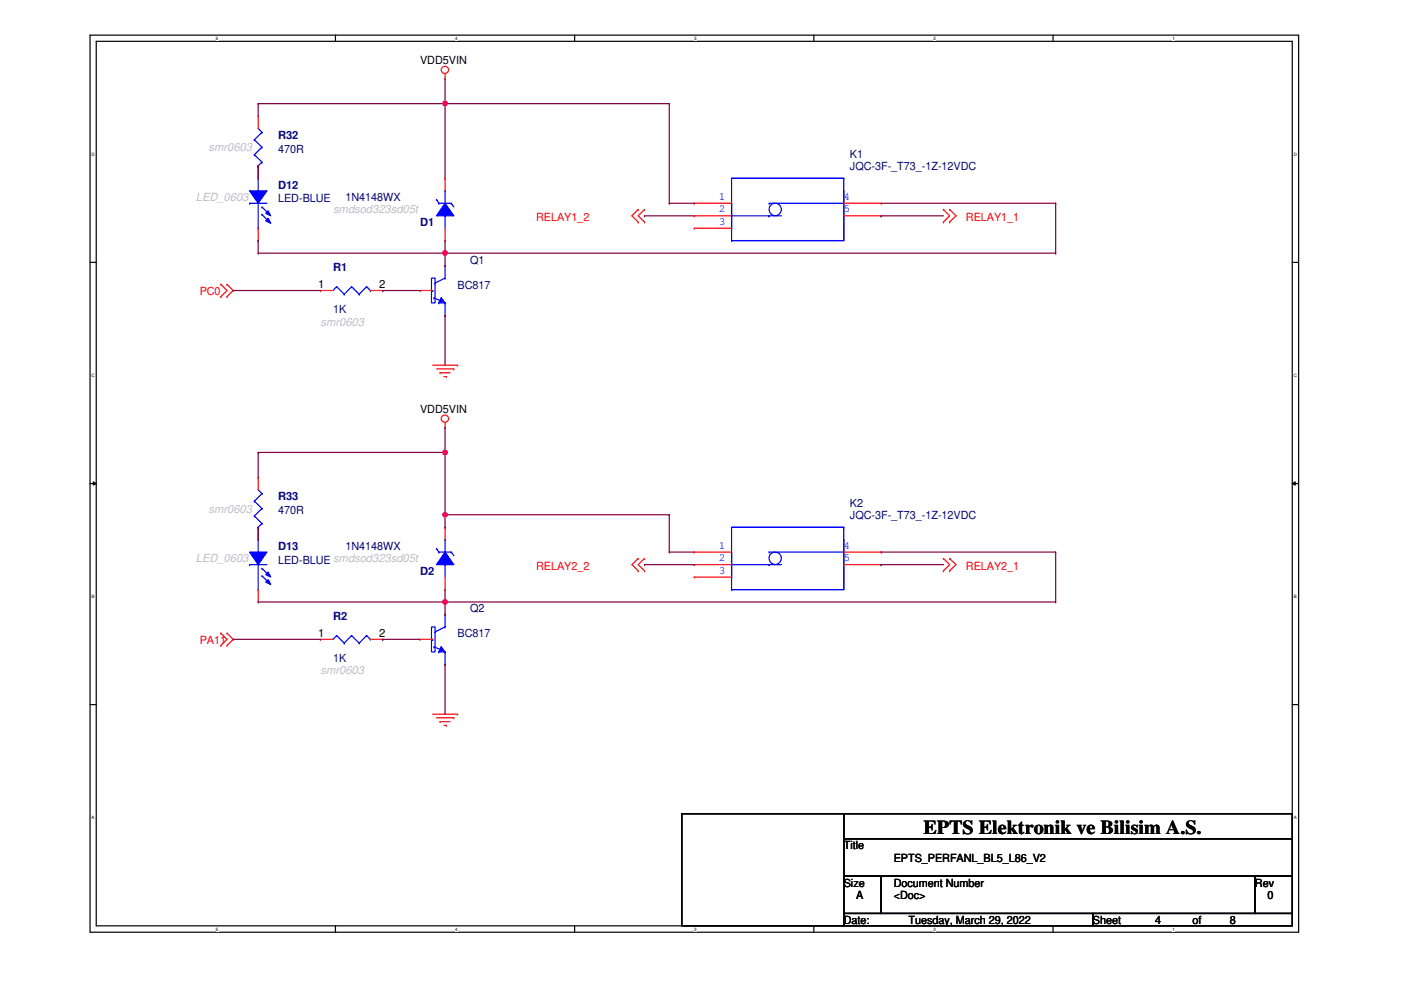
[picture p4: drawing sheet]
<svg xmlns="http://www.w3.org/2000/svg" width="297mm" height="210mm" viewBox="0 0 297 210" stroke-linecap="round" stroke-linejoin="round" font-family="sans-serif">
<path d="M19.1 7.5h256.2v190.2h-256.2zM20.4 8.8h253.6v187.5h-253.6z" fill="none" stroke="#000" stroke-width=".25"/>
<g fill="#fff">
<path d="M45.8 7.6h.5v1.1h-.5z"/>
<path d="M45.8 196.5h.5v1h-.5z"/>
</g>
<path d="M71.1 7.5v1.3M71.1 196.3v1.3" fill="none" stroke="#000" stroke-width=".25"/>
<g fill="#fff">
<path d="M96.5 7.6h.5v1.1h-.5z"/>
<path d="M96.5 196.5h.5v1h-.5z"/>
</g>
<path d="M121.8 7.5v1.3M121.8 196.3v1.3" fill="none" stroke="#000" stroke-width=".25"/>
<g fill="#fff">
<path d="M147.2 7.6h.5v1.1h-.5z"/>
<path d="M147.2 196.5h.5v1h-.5z"/>
</g>
<path d="M172.6 7.5v1.3M172.6 196.3v1.3" fill="none" stroke="#000" stroke-width=".25"/>
<g fill="#fff">
<path d="M197.9 7.6h.5v1.1h-.5z"/>
<path d="M197.9 196.5h.5v1h-.5z"/>
</g>
<path d="M223.3 7.5v1.3M223.3 196.3v1.3" fill="none" stroke="#000" stroke-width=".25"/>
<g fill="#fff">
<path d="M248.6 7.6h.5v1.1h-.5z"/>
<path d="M248.6 196.5h.5v1h-.5z"/>
<path d="M19.4 32.2h.7v1h-.7z"/>
<path d="M274.3 32.2h.7v1h-.7z"/>
<path d="M19.4 79h.7v1.1h-.7z"/>
<path d="M274.3 79h.7v1.1h-.7z"/>
</g>
<path d="M19.1 55.6h1.3M274 55.6h1.3" fill="none" stroke="#000" stroke-width=".25"/>
<g fill="#fff">
<path d="M19.4 125.9h.7v1.1h-.7z"/>
<path d="M274.3 125.9h.7v1.1h-.7z"/>
</g>
<path d="M19.1 102.5h1.3M274 102.5h1.3" fill="none" stroke="#000" stroke-width=".25"/>
<path d="M19.8 102.1l.6 .4-.6 .4zM274 102.5l.6-.4v.8z" fill="#000"/>
<path d="M19.8 102.1l.6 .4-.6 .4zM274 102.5l.6-.4v.8z" fill="none" stroke="#000" stroke-width=".21"/>
<g fill="#fff">
<path d="M19.4 172.8h.7v1.1h-.7z"/>
<path d="M274.3 172.8h.7v1.1h-.7z"/>
</g>
<path d="M19.1 149.4h1.3M274 149.4h1.3M144.6 172.6h34.3v23.7h-34.3zM178.9 172.6h95.1v5.2h-95.1zM178.9 177.8h95.1v8h-95.1zM178.9 185.8h7.9v7.9h-7.9zM178.9 193.7h52.8v2.6h-52.8zM186.8 185.8h79.3v7.9h-79.3zM231.7 193.7h42.3v2.6h-42.3zM266.1 185.8h7.9v7.9h-7.9z" fill="none" stroke="#000" stroke-width=".25"/>
<g fill="none" stroke="#f00" stroke-width=".25">
<path d="M94.4 16.7h.1M94.4 15.6v1.1M135.3 44.4h.1M135.3 47.1h.1M135.3 44.4l-1.3 1.4 1.3 1.3M136.7 44.4h.1M136.7 47.1h.1M136.7 44.4l-1.4 1.4 1.4 1.3M147.2 43.1h.1M147.2 45.8h.1M147.2 48.4h.1M147.2 43.1h7.9"/>
<path d="M147.2 45.8h7.9M147.2 48.4h7.9M178.9 43.1h7.9M178.9 45.8h7.9M186.8 43.1h.1M186.8 45.8h.1M200 44.4h.1M200 47.1h.1M200 44.4l1.3 1.4-1.3 1.3M201.3 44.4h.1M201.3 47.1h.1M201.3 44.4l1.4 1.4-1.4 1.3"/>
<path d="M46.8 60.3h.1M46.8 62.9h.1M46.8 60.3l1.3 1.3-1.3 1.3M48.1 62.9h.1M48.1 60.3h.1M48.1 60.3l1.3 1.3-1.3 1.3M67.9 61.6h.1M67.9 61.6h2.7M78.5 61.6h2.7M81.2 61.6h.1M91.7 77.4h5.3M92.5 78.2h3.7"/>
<path d="M93.3 79h.1M93.3 79h2.1M94.1 79.8h.5M94.6 79.8h.1M96.2 78.2h.1M97 77.4h.1M94.4 90.6h.1M94.4 89.6v1M135.3 118.4h.1M135.3 118.4l-1.3 1.3 1.3 1.3M136.7 118.4h.1M136.7 118.4l-1.4 1.3 1.4 1.3"/>
<path d="M200 118.4h.1M200 118.4l1.3 1.3-1.3 1.3M201.3 118.4h.1M201.3 118.4l1.4 1.3-1.4 1.3M46.8 134.2h.1M46.8 136.9h.1M46.8 134.2l1.3 1.4-1.3 1.3M48.1 136.9h.1M48.1 134.2h.1M48.1 134.2l1.3 1.4-1.3 1.3M135.3 121h.1M136.7 121h.1"/>
<path d="M200 121h.1M201.3 121h.1M91.7 151.4h5.3M92.5 152.2h3.7M93.3 153h.1M93.3 153h2.1M94.1 153.8h.5M94.6 153.8h.1M96.2 152.2h.1M97 151.4h.1"/>
<circle cx="94.3" cy="14.8" r=".77"/>
<circle cx="94.3" cy="88.8" r=".77"/>
</g>
<g fill="none" stroke="#00f" stroke-width=".25">
<path d="M155.1 37.8h23.8v13.2h-23.8zM155.1 37.8h23.8M178.9 37.8h.1M92.5 42.3h.1M92.5 42.3l.5 .8M93 43.1h.1M93 43.1h2.7M94.4 45.8h.1M94.4 40.5h.1M94.4 40.5v2.6M94.4 45.8v2.6M95.7 43.1h.1"/>
<path d="M95.7 43.1l.5 .8M155.1 51h.1M155.1 48.4h.1M155.1 43.1v5.3M155.1 45.8h10.6M163.1 45.8h.1M163.1 43.1h.1M163.1 43.1h15.8M178.9 40.5h.1M178.9 40.5v10.5h-23.8M71.4 60.8h.1M71.4 60.8l-.8 .8"/>
<path d="M71.4 60.8l1.6 1.6M73 62.4h.1M74.5 60.8h.1M74.5 60.8l-1.5 1.6M74.5 60.8l1.7 1.6M76.2 62.4h.1M77.7 60.8h.1M77.7 60.8l-1.5 1.6M77.7 60.8l.8 .8M78.5 61.6h.1"/>
<circle cx="164.3" cy="44.4" r="1.31"/>
</g>
<path d="M94.4 43.1l1.8 2.7h-3.7z" fill-rule="evenodd" fill="#00f"/>
<g fill="none" stroke="#00f" stroke-width=".25">
<path d="M53.9 29.6h.1M53.9 32.8h.1M53.9 29.6l1.6 1.6M53.9 32.8l1.6 1.6M54.7 35.2h.1M54.7 27.3l.8 .8M54.7 37.8v2.7M55.5 28.1h.1M55.5 31.2h.1M55.5 34.4h.1M55.5 28.1l-1.6 1.5M55.5 31.2l-1.6 1.6"/>
<path d="M55.5 34.4l-.8 .8M52.9 43.1h.1M52.9 43.1h3.7M54.7 40.5h.1M54.7 48.4h.1M54.7 43.1v5.3M94.4 43.1l1.8 2.7h-3.7zM53.9 106.3h.1M53.9 109.4h.1M53.9 106.3l1.6 1.5M53.9 109.4l1.6 1.6M54.7 111.8h.1"/>
<path d="M54.7 103.8l.8 .8M55.5 104.6h.1M55.5 107.8h.1M55.5 111h.1M55.5 104.6l-1.6 1.7M55.5 107.8l-1.6 1.6M55.5 111l-.8 .8M155.1 111.8h23.8v13.2h-23.8zM155.1 111.8h23.8M155.1 117.1v5.2M155.1 119.7h10.6M163.1 119.7h.1"/>
<path d="M163.1 117.1h.1M163.1 117.1h15.8M178.9 111.8h.1M178.9 114.4h.1M178.9 114.4v10.6h-23.8M71.4 134.7h.1M71.4 134.7l-.8 .9M71.4 134.7l1.6 1.7M73 136.4h.1M74.5 134.7h.1M74.5 134.7l-1.5 1.7M74.5 134.7l1.7 1.7"/>
<path d="M76.2 136.4h.1M77.7 134.7h.1M77.7 134.7l-1.5 1.7M77.7 134.7l.8 .9M78.5 135.6h.1M91.5 132.9h.7v5.3h-.7zM91.7 135.6h.1M92 137.2h.1M92 137.2l1.3 .5M92.2 134h.1M93 138.2h.1M93 138.2h1.4"/>
<path d="M93.3 137.9h.1M93.3 137.9h.3M93.6 137.2h.1M93.6 137.4h.1M93.6 137.9h.1M93.6 137.7h.1M93.6 137.2l.8 1M93.6 137.2l-.6 1M93.6 137.4l.5 .8M93.6 137.4l-.3 .5M93.6 137.7v.2M94.4 138.2h.1"/>
<path d="M94.4 132.9h.1M94.4 132.9l-2.2 1.1M94.4 130.3v2.6M94.4 138.2v2.6M155.1 125h.1M155.1 122.3h.1"/>
<circle cx="164.3" cy="118.4" r="1.31"/>
</g>
<g fill="none" stroke="#f00" stroke-width=".25">
<path d="M54.7 24.6h.1M54.7 37.8h.1M54.7 24.6v2.7M54.7 35.2v2.6M94.4 37.8h.1M94.4 37.8v2.7M94.4 51h.1M94.4 48.4v2.6M54.7 101.2h.1M54.7 114.4h.1M54.7 101.2v2.6M54.7 111.8v2.6"/>
<path d="M147.2 117.1h.1M147.2 119.7h.1M147.2 117.1h7.9M147.2 119.7h7.9M178.9 117.1h7.9M178.9 119.7h7.9M186.8 117.1h.1M186.8 119.7h.1M67.9 135.6h.1M67.9 135.6h2.7M78.5 135.6h2.7M81.2 135.6h.1"/>
<path d="M89.1 135.6h.1M89.1 135.6h2.6M94.4 130.3h.1M147.2 122.3h.1M147.2 122.3h7.9M94.4 140.8h.1"/>
</g>
<path d="M52.9 40.5h3.7l-1.9 2.6z" fill-rule="evenodd" fill="#00f"/>
<path d="M52.9 40.5h3.7l-1.9 2.6z" fill="none" stroke="#00f" stroke-width=".25"/>
<path d="M56.9 46.3l.5 1-1.1-.5z" fill-rule="evenodd" fill="#00f"/>
<path d="M56.9 46.3l.5 1-1.1-.5z" fill="none" stroke="#00f" stroke-width=".25"/>
<path d="M56.9 44.7l.5 1.1-1.1-.6z" fill-rule="evenodd" fill="#00f"/>
<path d="M55.5 43.9h.1M55.5 45.5h.1M55.5 43.9l1.6 1.6M55.5 45.5l1.6 1.6M56.9 44.7l.5 1.1-1.1-.6zM52.9 119.7h.1M52.9 119.7h3.7M54.7 117.1h.1M54.7 114.4v2.7M54.7 119.7v5.3M54.7 125h.1" fill="none" stroke="#00f" stroke-width=".25"/>
<path d="M54.7 35.2h.1M54.7 35.2v2.6M54.7 51h.1M54.7 48.4v2.6" fill="none" stroke="#f00" stroke-width=".25"/>
<path d="M52.9 117.1h3.7l-1.9 2.6z" fill-rule="evenodd" fill="#00f"/>
<path d="M52.9 117.1h3.7l-1.9 2.6z" fill="none" stroke="#00f" stroke-width=".25"/>
<path d="M56.3 123.4l.6-.5 .5 1.1z" fill-rule="evenodd" fill="#00f"/>
<path d="M56.3 123.4l.6-.5 .5 1.1z" fill="none" stroke="#00f" stroke-width=".25"/>
<path d="M56.9 121.3l.5 1-1.1-.5z" fill-rule="evenodd" fill="#00f"/>
<g fill="none" stroke="#00f" stroke-width=".25">
<path d="M92.5 116.3h.1M92.5 116.3l.5 .8M93 117.1h.1M93 117.1h2.7M94.4 119.7h.1M94.4 114.4h.1M94.4 114.4v2.7M94.4 119.7v2.6M95.7 117.1h.1M95.7 117.1l.5 .8M55.5 120.5h.1M55.5 122.1h.1"/>
<path d="M55.5 120.5l1.6 1.6M55.5 122.1l1.6 1.6M56.9 121.3l.5 1-1.1-.5z"/>
</g>
<path d="M54.7 111.8h.1M54.7 111.8v2.6M54.7 127.6h.1M54.7 125v2.6" fill="none" stroke="#f00" stroke-width=".25"/>
<path d="M94.4 117.1l1.8 2.6h-3.7z" fill-rule="evenodd" fill="#00f"/>
<g fill="none" stroke="#00f" stroke-width=".25">
<path d="M91.5 59h.7v5.2h-.7zM94.4 59h.1M94.4 59l-2.2 1M94.4 56.3v2.7M91.7 61.6h.1M92 63.2h.1M92 63.2l1.3 .5M92.2 60h.1M93 64.2h.1M93 64.2h1.4M93.3 64h.1M93.3 64h.3"/>
<path d="M93.6 63.2h.1M93.6 63.5h.1M93.6 64h.1M93.6 63.7h.1M93.6 63.2l.8 1M93.6 63.2l-.6 1M93.6 63.5l.5 .7M93.6 63.5l-.3 .5M93.6 63.7v.3M94.4 64.2h.1M94.4 64.2v2.7M94.4 117.1l1.8 2.6h-3.7z"/>
</g>
<path d="M94.4 56.3h.1M89.1 61.6h.1M89.1 61.6h2.6M94.4 66.9h.1M94.4 111.8h.1M94.4 111.8v2.6M94.4 125h.1M94.4 122.3v2.7" fill="none" stroke="#f00" stroke-width=".25"/>
<g fill="none" stroke="#800040" stroke-width=".25">
<path d="M94.4 16.7v21.1M94.4 22h.1M94.4 22h47.5M141.9 22h.1M141.9 22v21.1M94.4 53.7h.1M94.4 51v2.7M94.4 53.7h129.4M136.7 45.8h.1M136.7 45.8h10.5M141.9 43.1h.1M141.9 43.1h5.3"/>
<path d="M186.8 45.8h.1M186.8 45.8h13.2M186.8 43.1h37M223.8 43.1h.1M223.8 53.7h.1M223.8 43.1v10.6M49.4 61.6h.1M49.4 61.6h18.5M81.2 61.6h.1M81.2 61.6h7.9M94.4 66.9h.1M94.4 66.9v10.5"/>
</g>
<circle cx="94.4" cy="53.6" r=".51" fill="#f0f"/>
<circle cx="94.4" cy="53.6" r=".51" fill="none" stroke="#f0f" stroke-width=".25"/>
<g fill="none" stroke="#800040" stroke-width=".25">
<path d="M94.4 56.3h.1M94.4 53.7v2.6M94.4 95.9h.1M94.4 90.6v5.3M94.4 109.1h.1M94.4 111.8h.1M94.4 109.1v2.7M94.4 109.1h47.5M136.7 119.7h.1M136.7 119.7h10.5M141.9 109.1h.1M141.9 117.1h.1"/>
<path d="M141.9 109.1v8M141.9 117.1h5.3M186.8 119.7h.1M186.8 117.1h37M186.8 119.7h13.2M223.8 117.1h.1M223.8 117.1v10.5M94.4 127.6h.1M94.4 125v2.6M94.4 127.6h129.4M223.8 127.6h.1"/>
</g>
<circle cx="94.4" cy="127.6" r=".5" fill="#f0f"/>
<circle cx="94.4" cy="127.6" r=".5" fill="none" stroke="#f0f" stroke-width=".25"/>
<g fill="none" stroke="#800040" stroke-width=".25">
<path d="M54.7 22h.1M54.7 22v2.6M54.7 22h39.7M94.4 22h.1M54.7 51h.1M54.7 51v2.7M49.4 135.6h.1M49.4 135.6h18.5M81.2 135.6h.1M81.2 135.6h7.9M94.4 130.3h.1M94.4 127.6v2.7"/>
<path d="M94.4 140.8h.1M94.4 140.8v10.6"/>
</g>
<circle cx="94.4" cy="21.9" r=".5" fill="#f0f"/>
<circle cx="94.4" cy="21.9" r=".5" fill="none" stroke="#f0f" stroke-width=".25"/>
<g fill="none" stroke="#800040" stroke-width=".25">
<path d="M54.7 35.2h.1M54.7 35.2v2.6M54.7 53.7h.1M54.7 53.7h39.7M54.7 95.9h.1M54.7 95.9v5.3M54.7 95.9h39.7M94.4 95.9h.1M94.4 95.9v13.2M54.7 111.8h.1M54.7 111.8v2.6M94.4 109.1h.1"/>
<path d="M54.7 127.6h39.7M94.4 127.6h.1"/>
</g>
<circle cx="94.4" cy="95.9" r=".51" fill="#f0f"/>
<circle cx="94.4" cy="95.9" r=".51" fill="none" stroke="#f0f" stroke-width=".25"/>
<circle cx="94.4" cy="109.1" r=".51" fill="#f0f"/>
<circle cx="94.4" cy="109.1" r=".51" fill="none" stroke="#f0f" stroke-width=".25"/>
<circle cx="94.4" cy="53.6" r=".51" fill="#f0f"/>
<circle cx="94.4" cy="53.6" r=".51" fill="none" stroke="#f0f" stroke-width=".25"/>
<circle cx="94.4" cy="127.6" r=".5" fill="#f0f"/>
<circle cx="94.4" cy="127.6" r=".5" fill="none" stroke="#f0f" stroke-width=".25"/>
<circle cx="94.4" cy="21.9" r=".5" fill="#f0f"/>
<circle cx="94.4" cy="21.9" r=".5" fill="none" stroke="#f0f" stroke-width=".25"/>
<circle cx="94.4" cy="95.9" r=".51" fill="#f0f"/>
<circle cx="94.4" cy="95.9" r=".51" fill="none" stroke="#f0f" stroke-width=".25"/>
<circle cx="94.4" cy="109.1" r=".51" fill="#f0f"/>
<circle cx="94.4" cy="109.1" r=".51" fill="none" stroke="#f0f" stroke-width=".25"/>
<text font-size="4.2" x="195.8" y="176.9">EPTS Elektronik ve Bilisim A.S.</text>
<g font-size="2.4">
<text x="89.1" y="13.6">VDD5VIN</text>
<text x="67.4" y="61">1</text>
<text x="80.4" y="61">2</text>
<text x="89.1" y="87.6">VDD5VIN</text>
<text x="67.4" y="135">1</text>
<text x="80.4" y="135">2</text>
<text x="178.9" y="180">Title</text>
<text x="189.5" y="182.7">EPTS_PERFANL_BL5_L86_V2</text>
<text x="178.9" y="188">Size</text>
<text x="181.5" y="190.6">A</text>
<text x="189.5" y="190.6">&lt;Doc&gt;</text>
<text x="189.5" y="188">Document Number</text>
<text x="266.1" y="188">Rev</text>
<text x="268.7" y="190.6">0</text>
<text x="178.9" y="195.9">Date:</text>
<text x="192.6" y="195.9">Tuesday, March 29, 2022</text>
<text x="231.7" y="195.9">Sheet</text>
<text x="244.9" y="195.9">4</text>
<text x="252.9" y="195.9">of</text>
<text x="260.8" y="195.9">8</text>
</g>
<g font-size="2.4" fill="#000080">
<text x="59" y="29.5">R32</text>
<text x="59" y="32.3">470R</text>
<text x="180.2" y="33.4">K1</text>
<text x="59" y="40">D12</text>
<text x="180.2" y="36.1">JQC-3F-_T73_-1Z-12VDC</text>
<text x="59" y="42.9">LED-BLUE</text>
<text x="73.2" y="42.7">1N4148WX</text>
<text x="89.1" y="48">D1</text>
<text x="70.6" y="57.4">R1</text>
<text x="99.7" y="55.9">Q1</text>
<text x="97" y="61.2">BC817</text>
<text x="70.6" y="66.4">1K</text>
<text x="59" y="106">R33</text>
<text x="180.2" y="107.4">K2</text>
<text x="59" y="109">470R</text>
<text x="180.2" y="110">JQC-3F-_T73_-1Z-12VDC</text>
<text x="59" y="116.6">D13</text>
<text x="59" y="119.5">LED-BLUE smdsod323sd05t</text>
<text x="73.2" y="116.6">1N4148WX</text>
<text x="89.1" y="121.9">D2</text>
<text x="70.6" y="131.4">R2</text>
<text x="99.7" y="129.8">Q2</text>
<text x="97" y="135.1">BC817</text>
<text x="70.6" y="140.4">1K</text>
</g>
<g font-size="2.4" fill="#c0c0c0">
<text x="44.2" y="32">smr0603</text>
<text x="41.5" y="42.6">LED_0603</text>
<text x="70.6" y="45.3">smdsod323sd05t</text>
<text x="67.9" y="69">smr0603</text>
<text x="44.2" y="108.7">smr0603</text>
<text x="41.5" y="119.2">LED_0603</text>
<text x="67.9" y="143">smr0603</text>
</g>
<g font-size="2.4" fill="#f00">
<text x="113.7" y="46.9">RELAY1_2</text>
<text x="204.8" y="46.9">RELAY1_1</text>
<text x="42.3" y="62.5">PC0</text>
<text x="113.7" y="120.9">RELAY2_2</text>
<text x="204.8" y="120.9">RELAY2_1</text>
<text x="42.3" y="136.4">PA11</text>
</g>
<g font-size="2.4" fill="#00f">
<text x="152.5" y="47.7">3</text>
<text x="152.5" y="42.4">1</text>
<text x="152.5" y="45">2</text>
<text x="178.9" y="42.4">4</text>
<text x="178.9" y="45">5</text>
<text x="152.5" y="116.3">1</text>
<text x="152.5" y="119">2</text>
<text x="178.9" y="116.3">4</text>
<text x="178.9" y="119">5</text>
<text x="152.5" y="121.6">3</text>
</g>
<g font-size=".9">
<text x="45.8" y="8.5">5</text>
<text x="96.5" y="8.5">4</text>
<text x="147.2" y="8.5">3</text>
<text x="197.9" y="8.5">2</text>
<text x="248.6" y="8.5">1</text>
<text x="19.4" y="33">D</text>
<text x="274.3" y="33">D</text>
<text x="19.4" y="79.9">C</text>
<text x="274.3" y="79.9">C</text>
<text x="19.4" y="126.8">B</text>
<text x="274.3" y="126.8">B</text>
<text x="19.4" y="173.7">A</text>
<text x="274.3" y="173.7">A</text>
<text x="45.8" y="197.3">5</text>
<text x="96.5" y="197.3">4</text>
<text x="147.2" y="197.3">3</text>
<text x="197.9" y="197.3">2</text>
<text x="248.6" y="197.3">1</text>
</g>
</svg>
